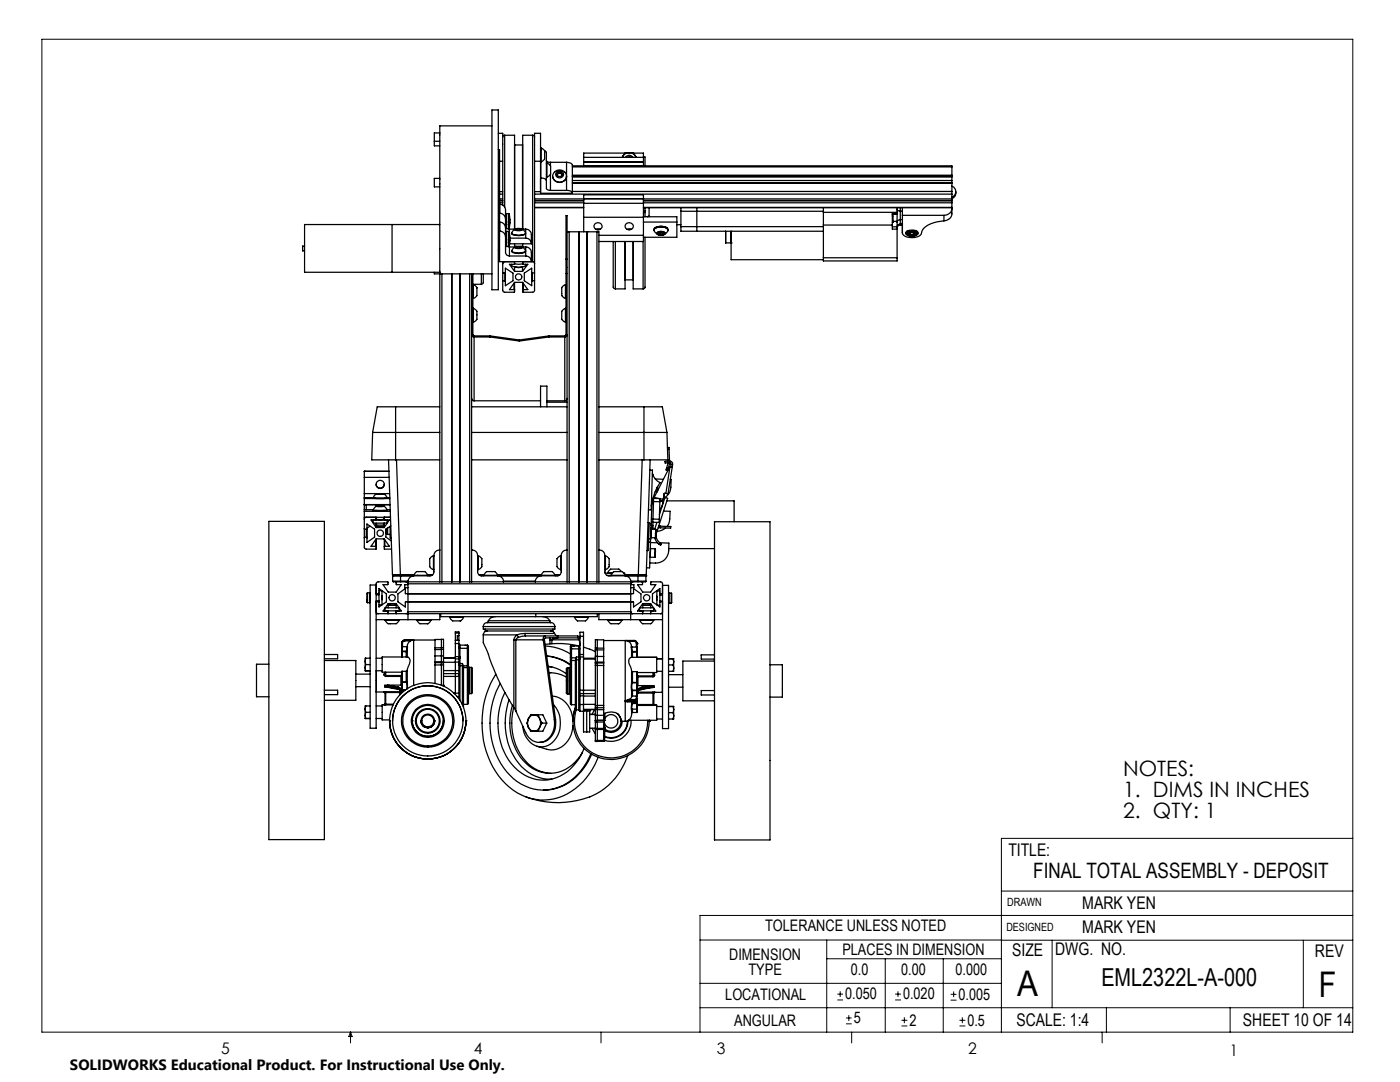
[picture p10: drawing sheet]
<svg xmlns="http://www.w3.org/2000/svg" width="279mm" height="216mm" viewBox="0 0 279 216" stroke-linecap="round" stroke-linejoin="round" font-family="sans-serif">
<g fill="none" stroke="#000" stroke-width=".2">
<path d="M8.4 7.8h261.6v198.2h-261.6zM199.8 177.8h70.2M270 167.3h-70.2v38.7M139.7 187.6h60.2M139.7 196.2h60.1M165 187.6v18.4M165 191.3h34.8M167.1 199.5h1.1M167.1 198.4h1.1M167.7 197.8v1.1M176.7 191.3v14.7M178.6 199.5h1.2"/>
<path d="M178.6 198.4h1.2M179.2 197.8v1.1M188.2 191.3v14.7M189.7 199.6h1.2M189.7 198.4h1.2M190.3 197.8v1.2M199.8 187.6h70.2M210 187.6v13.5M260.1 187.6v13.5M270 182.7h-130.3v23.3M70 206v2.1M70 206l.3 .8h-.7z"/>
<path d="M119.9 206v2.1M139.7 201.1h130.3M168.8 204.3h1.2M168.8 203.1h1.2M169.4 202.6v1.1M170 206v2.1M179.9 204.7h1.2M179.9 203.6h1.2M180.5 203v1.2M191.5 204.7h1.2M191.5 203.6h1.2M192.1 203v1.2"/>
<path d="M220 206v2.1M220.8 201.1v4.9M245.5 201.1v4.9"/>
</g>
<g fill="none" stroke="#000" stroke-width=".25">
<path d="M86.7 28.2v.9h1.1M86.7 28.2h1.1M87.8 26.5v27.8M87.8 35.6h-1.1v1.7h1.1M87.8 26.5h-1.1v1.7M98.2 21.9h1.2v35.9h-1.2zM98.2 25.1h-10.4v1.4M99.4 29.8l.2 .1M99.4 26.6h.9v14.3M99.6 29.9l.1 22.3h6.6M99.6 29.9v20M99.7 39.7h.6"/>
<path d="M99.7 32.2h.6M99.7 38.2h.6M99.7 38.7h.6M100.7 27h-.2l-.2 .3M100.7 27h2v18.7M100.7 27v14.3M102.7 28.9h1.6M104.3 28.9v16.8M104.3 28.9h.1M106.3 27h.2l.2 .3M106.3 27h-2v18.7M106.3 27v25.2"/>
<path d="M106.7 32.2h1.2M106.7 38.2h1.2M106.7 38.7h83.3M107.9 32.3h.1M107.9 29.5h.1M107.9 35.5h.1M107.9 35.5a.95 .95 0 0 1 1.1 .6M107.9 32.3v3.2M108 29.5l.3 .2a.93 .93 0 0 1 .4 1.2 1.01 1.01 0 0 1-.7 1.4M108 29.5v2.8M108.7 30.1l.3 .3v7.2l.4 .3 .5 .1M109 32l.4 .3 .5 .1"/>
<path d="M109 35.3h.1M109 32.6h.1M109.1 32.6l.4 .1a1.04 1.04 0 0 1 .4 1.3 .98 .98 0 0 1-.8 1.3M109.1 32.6v2.7M109.9 38h3.2M109.9 32.4h3.2M109.9 32.4v.7M109.9 34.8v3.2M110.3 35.1a1.4 1.4 0 0 0 1.4 1.3 1.4 1.4 0 0 0 1.4-1.2M110.7 34.3a1.39 1.39 0 0 1 1.6-.3 1.39 1.39 0 0 1 .7 1.5 1.39 1.39 0 0 1-1.6 .8 1.39 1.39 0 0 1-1.1-1.5zM111.4 34.4l-.3 .4 .3 .4h.6l.3-.4-.3-.4M111.4 34.4h.6"/>
<path d="M111.4 34.4v.2M111.4 34.6l-.2 .3M111.4 34.6h.6M112 34.6l.1 .3M112 34.4v.2M113.1 32.4a1.12 1.12 0 0 1 1.1 .5v5.7h-6.3v-12h-1.2v31.4l-.1 .2-2.2 .1-.1-1.9M113.1 38a1.04 1.04 0 0 1 1.1 .5M113.1 32.4v5.6M114.2 36.5h75.8h-75.8M114.2 33.1h75.8v.2M114.2 35.3h75.8M114.2 36h75.8"/>
<path d="M114.2 38.2h75.8M114.2 35.2h75.8M114.2 35h75.8M114.2 35.1h75.8M114.2 33.3h75.8M116.5 33.1h.1M116.5 31.4h11.9M116.5 32.3h11.9M124.4 31.1l-.2 .3M124.8 30.5l-.4 .6M124.8 30.6h-8.3v2.5M124.8 31.4a.83 .83 0 0 1 1.5 0"/>
<path d="M125.3 31.4h.6M125.6 30.5a1.38 1.38 0 0 0-1.2 .6M125.6 30.5a1.39 1.39 0 0 1 1.2 .6M125.6 30.5h-.8M125.6 30.5h.8M126.4 30.5l.4 .6M126.4 30.6h2v2.5M126.8 31.1l.1 .3M126.8 31.1l.2 .3M128.4 33.1h.1M128.4 31.3h.3v1.8M190 38.2v.5"/>
<path d="M190 35v.1M190 37.1a1.16 1.16 0 0 1 .7 1.1 1.16 1.16 0 0 1-.7 1.1M190 33.3v1.7M190 35.1v3.1M190 38.7v1.3M190.7 38.2a1.26 1.26 0 0 1-.7 1.5h-83.3M60.8 49.1h-.4v1h.4M78.2 44.8v9.5M86.7 54.3v.3h11.5M87.8 54.3v61.8M87.8 44.8h-27v9.5h27M88.2 54.6v61.5"/>
<path d="M90.2 54.6v61.5M91.8 54.6v61.5M93.7 54.6v61.5M94.1 54.6v61.5M94.4 59.5h.1M94.4 56.8h.1M94.4 56.7h1.7M94.4 54.6v12.2M94.5 56.8l.3 .1a1.02 1.02 0 0 1 .4 1.2 1.08 1.08 0 0 1-.7 1.4M94.5 56.8v2.7M96.1 54.6v2.1M96.4 54.6v1.8l-.3 .3"/>
<path d="M99.6 49.9h-.2M99.6 49.9h.1M99.7 44.3h.1M99.7 46.1h.1M99.7 40h.6M99.7 40.5h.6M99.7 42.6h.1M99.7 40.8h.1M99.7 40.1h.6M99.7 44.3a1.45 1.45 0 0 1 1.3 1.3M99.7 42.6a1.15 1.15 0 0 1 1.2 1.1M99.7 40.8a1.15 1.15 0 0 1 1.2 1.1v8.4a.73 .73 0 0 0 .8 .8"/>
<path d="M99.7 46.1a1.15 1.15 0 0 1 1.2 1.1M99.7 40.8v1.8M99.7 44.3v1.8M100.3 52.2v5.8l.1 .2 2.2 .1 .1-1.9M100.3 56h.5M100.3 54.5h.5M100.7 52.2l-.3 .1-.1 .3M100.8 56l.1 .1M100.8 54.5v1.5M100.9 54.4l-.1 .1M100.9 53.5l1.5 1v1.5l-1.5 1zM100.9 49l.1 .2"/>
<path d="M101 46.2l-.1 .1M101 42.6l-.1 .2M101 46.2v3M101 42.6v3M101 49.2h.5M101 46.2h.5M101 45.6h.5M101 42.6h.5M101.3 45.6l.4 .1M101.3 49.2l.4 .1M101.5 46.2l.1 .1M101.5 42.6l.1 .1"/>
<path d="M101.5 47.9h.1M101.5 47.9v.4M101.5 48.3h.1M101.5 44.3h.1M101.5 44.3v.5M101.5 44.8h.1M101.5 46.2v1.7M101.5 48.3v.9M101.5 42.6v1.7M101.5 44.8v.8M101.6 46.3l.2 1-.2 .5M101.6 49.1l-.1 .1"/>
<path d="M101.6 42.7l.2 1-.2 .6M101.6 45.5l-.1 .1M101.6 47.8l-.1 .1M101.6 48.3h-.1M101.6 44.3h-.1M101.6 44.7l-.1 .1M101.6 46.3v1.5M101.6 48.3v.8M101.6 42.7v1.6M101.6 44.7v.8M101.7 49.3h1.1l-.3 .2a.54 .54 0 0 0-.3 .7 .54 .54 0 0 0 .6 .3 2.27 2.27 0 0 0 2.1-.3v-.1M101.7 45.7h1.1l-.3 .2a.54 .54 0 0 0-.3 .7 .54 .54 0 0 0 .6 .4 2.46 2.46 0 0 0 2.1-.4v-.1"/>
<path d="M101.7 51.1h3.2M101.7 45.7v.9M101.7 49.3v1.8M101.7 47.7l.1 .3-.2 .3M101.7 44.1l.1 .4-.2 .2M101.8 47.9l-.2 1.2M101.8 44.3l-.2 1.2M101.8 47.5h3.1M102.1 52.7v.2a2.49 2.49 0 0 0 2.4 .3l.3-.2 .1-.3M102.6 57.8l.1 .1M102.6 57.8h-.9l1-1.5h1.6l1 1.5h-.9M102.6 56.5v1.3"/>
<path d="M102.7 52.2l-.1 .5h-.9l1 1.5M102.7 49.1l.5 .1M102.7 52.7h1.6M102.7 48.6v.7M102.7 53.2v1M102.7 54.2h1.6M102.8 49.3a1.51 1.51 0 0 1 1.5 .1 1.54 1.54 0 0 1-1.6 0zM102.8 45.8a1.41 1.41 0 0 1 1.5 0 1.54 1.54 0 0 1-1.6 0zM102.9 53.3l.6 .1 .6-.1M103.2 45.7h.6M103.2 49.2h.6M103.2 49.2l-.3 .2 .3 .1"/>
<path d="M103.2 49.5h.6M103.2 45.7v.3M103.2 49.2v.3M103.2 45.7l-.3 .1 .3 .2M103.2 46h.6M103.8 49.2l.3 .2-.3 .1M103.8 45.7v.3M103.8 49.2v.3M103.8 45.7l.3 .1-.3 .2M104.3 53.2v1M104.3 52.2l.1 .5h.9l-1 1.5M104.3 49.1l-.5 .1"/>
<path d="M104.3 48.6v.7M104.4 57.8l-.1 .1M104.4 56.5v1.3M104.6 54.5l1.5-1v3.5l-1.5-1zM104.9 49.3h-.7l.3 .2a.44 .44 0 0 1 .3 .4 .44 .44 0 0 1-.3 .4 2.98 2.98 0 0 1-2.4-.2M104.9 45.7h-.7l.3 .2a.46 .46 0 0 1 .3 .5 .46 .46 0 0 1-.3 .4 3.2 3.2 0 0 1-2.4-.3M104.9 47.5a1.15 1.15 0 0 1 1.1 1.1M104.9 45.7a1.15 1.15 0 0 1 1.1 1.1v1.8h-4.3M104.9 49.3a1.15 1.15 0 0 1 1.1 1.1v1.8a1.15 1.15 0 0 0-1.1-1.1M104.9 45.7v1.8M104.9 49.3v1.8M106.1 54.4l.1 .1"/>
<path d="M106.2 56l-.1 .1M106.2 56h.5M106.2 54.5h.5M106.2 54.5v1.5M106.3 52.2l.3 .1 .1 .3M106.7 40h9.8M106.7 41.5h9.8M106.7 40.5h9.8M106.7 40.1h9.8M106.7 41.4h9.8M112.9 56.8l-.4 .1a.92 .92 0 0 0-.4 1.1 1.12 1.12 0 0 0 .3 1.3l.5 .2M112.9 56.8v2.7"/>
<path d="M112.9 59.5h.1M112.9 56.8h.1M113 54.6h.2M113 51.7h.2M113.2 46.2h.4M113.6 46.2v69.9M113.6 46.2h5.5M115.5 46.2v69.9M116.5 40.6h11.9M116.5 46.2v-7.3h11.9v9.3h-8.9M116.5 43.4h11.9M117.2 46.2h.1"/>
<path d="M117.2 46.2v69.9M118.9 45.8l.4-.2 .5 .2M119.1 46.2h.4v69.9M119.1 46.2v69.9M119.5 47h8.9M122.4 48.2v9.1l.2 .3h.2M122.8 48.2v9.4M124.7 48.2v9.4h-1.9M124.8 48.2v7.6M124.8 55.8l-.1 .1M124.8 55.8h1.6M125 44.7a.76 .76 0 0 1 1.2 0 .76 .76 0 0 1-.4 1.1 .75 .75 0 0 1-.9-.2 .75 .75 0 0 1 .1-.9z"/>
<path d="M125.1 45.8l.4-.2 .5 .2M126.4 48.2v9.4h1.9M128.3 48.2v9.4M128.4 40h61.6M128.4 41.5h61.6M128.4 40.5h61.6M128.4 44.3h6.7M128.4 43.3h6.7v4h-6.7M128.4 40.1h61.6M128.4 41.4h61.6M128.7 42.1v.2l-.3 .2M128.7 47.3v10.1l-.4 .2"/>
<path d="M128.7 41.5v1.8M129.5 41.5v1.8M129.5 43.1l-.3 .2M130.5 45.9v-.1a1.36 1.36 0 0 1 1.8-.6l.3 .1a.66 .66 0 0 1 .7 .6M130.5 45.9a1.79 1.79 0 0 1 2.4-.5l.4 .5M131.2 46.4a1.09 1.09 0 0 1 1.5 .2 1.05 1.05 0 0 1-1.6 0zM131.2 46.4a1.03 1.03 0 0 1 1.5 .2 1.08 1.08 0 0 1-1.6-.1zM131.3 46.6l.3 .2M131.5 46.9l-.3-.1a1.12 1.12 0 0 1-.6-1 2.07 2.07 0 0 1 2.6 0 1.17 1.17 0 0 1-.9 1.1M131.6 46.8h.6M131.6 46.3h.6M131.6 46.3l-.3 .3"/>
<path d="M131.6 46.3v.5M132.2 46.3l.3 .3M132.2 46.3v.5M132.5 46.6l-.3 .2M135.1 44.8h.8M135.9 45.2v.9h28.4M135.9 42.2h28.4M135.9 45.2h28.4M135.9 41.5v3.7M139.1 41.5v4.6M144.8 46.1v2.4zM144.8 48.5h1.1"/>
<path d="M145.9 48.5h.1M145.9 48.5v-2.4v5.7h18.4M164.3 51.4v.7h14.7v-.7M164.3 44.9h13.8M164.3 42.4h14.7M164.3 41.5v9.9M164.3 51.4h14.7M178.1 43.1h.1v1.2h-.1M178.1 42.7h.9M178.1 42.8h.9M178.1 45.3h.9M178.2 44.2h.8"/>
<path d="M179 42.5v.2M179 42.8v1.4M179 45.3v.4M179 41.8l.1 .2 .6 .1M179 42.5h-.9v3.2h.9M179 41.5v1M179 42.7v.1M179 44.2v1.1M179 45.7v5.7M179.7 44.9a.66 .66 0 0 0-.7 .6M179.7 42.1v1.7M179.7 43.8a.61 .61 0 0 0-.7 .6"/>
<path d="M179.7 44.7a.61 .61 0 0 0-.7 .6M179.7 44.7v.2M179.7 44.9h.4M179.7 41.5v.6M179.7 43.8v.9M179.7 42.1h.4M179.7 43.8h.4M179.7 44.7h.4M180.1 41.5v5M180.1 43h8.3M180.9 46.2a1.88 1.88 0 0 1 2.4 .2 1.35 1.35 0 0 1-1.9 .7l-.3-.1a.41 .41 0 0 1-.3-.3 .41 .41 0 0 1 .1-.5zM181 46.1v.5"/>
<path d="M181.2 46.5a1.17 1.17 0 0 1 1.7 .2 1.04 1.04 0 0 1-1.7-.1zM181.3 46.9l-.3-.2a1.01 1.01 0 0 1 1.6-.5l.4 .3-.3 .4M181.4 46.7l.3 .2M181.6 46.5l-.2 .2M181.7 46.4h.6M181.7 46.4l-.3 .3M181.7 46.9h.6M181.7 46.4v.5M182.3 46.4l.3 .3M182.3 46.4v.5M182.4 46.5l.2 .2M182.6 46.7l-.3 .2"/>
<path d="M183 46.1v.5M188.4 44.1a5.8 5.8 0 0 0-4.3 1.7l-.1 .4a1.35 1.35 0 0 1-1.6 1.2l-1.7-.2a.86 .86 0 0 1-.6-.7M188.4 43v1.1M190 41.6a1.52 1.52 0 0 1-1.6 1.4M190 41.5v1.2a1.53 1.53 0 0 1-1.6 1.4M190 40v.1M190 41.4v.1M190 40.1v1.3M94.1 79.5l.2 .4 .3 .1M94.4 66.8h-.3l.1 .2 .3 .2h3.3M94.4 66.8l.2 .2M94.4 61.5h.1"/>
<path d="M94.4 64.3h.1M94.5 61.5l.3 .2a.93 .93 0 0 1 .4 1.1 1.1 1.1 0 0 1-.7 1.5M94.5 61.5v2.8M94.6 67v13M94.6 67h3.2M94.6 80h13.3M97.8 67v.2M97.8 67.2l5.8 .9M97.8 67l5.8 .8M103.6 67.8v.3M109.1 80h3.6M109.5 67h3.2"/>
<path d="M109.5 67.2l-5.9 .9M109.5 67v.2M109.5 67l-5.9 .8M112.7 67v13M112.9 61.5l-.5 .3a.93 .93 0 0 0-.3 1.2 1.06 1.06 0 0 0 .8 1.3M112.9 61.5v2.8M112.9 61.5h.1M112.9 64.3h.1M113 66.8h.2l-.1 .2-.3 .2h-3.3M113 66.8l-.3 .2M113 66.8v-23.8h.2v73.1M113.2 79.5l-.1 .3-.4 .2"/>
<path d="M72.7 99.5v1.2M72.7 98.5v.8M72.7 94.1v1.2M72.7 94.1h.1M72.7 95.3v3.2M72.7 99.3v.2M72.7 94.1h4.9M72.7 99.5h5.1M72.7 99.3h1.8M72.7 98.5h5.1M72.7 95.3h4.9M74.4 86.3l-.2 5.5h4.8"/>
<path d="M74.4 86.3h13.4M74.5 99.3h2.8M74.5 99.3v.1l.7 .1 1.9-.1 .2-.1M75.1 98.6l-.6 .7M75.1 98.6h1.6zM75.1 96.6a.81 .81 0 0 0 .8 .8 .81 .81 0 0 0 .8-.8M75.4 98.6h.1M75.4 98.6h1M75.9 98.5l.5 .1M75.9 98.5l-.5 .1M75.9 98.5v.1M76.4 98.6h.1"/>
<path d="M76.7 98.6l.6 .7M77.3 99.3h.5M77.5 91.8l.9 23.1M79 81.2h-3.7l-.9 5.1M79 91.8h8.8M79 81.2v10.6M79 81.2h8.8M79.1 91.8l.8 22.9M94.1 91.8h19.1M94.1 86.3h19.1M94.1 81.2h19.1M107.9 81.2v-4.2h1.2v4.2"/>
<path d="M109.1 80.3h4.1M119.5 86.3h13.6M119.5 91.8h9M119.5 81.2h9M128.2 91.8l-.8 22.9M128.5 91.8h4.8M128.5 81.2h3.7l.9 5.1M128.5 81.2v10.6M129.7 93.8h.5l-.2 7.9h-.6M129.8 91.8l-.9 23.1M130.3 94.8l-.1-.2a3.1 3.1 0 0 0 1.5 1.7 10.9 10.9 0 0 0-1.7 4.7M130.3 99.4h.2"/>
<path d="M130.5 99.4l-.1 .7M130.5 99.4l1.2 .1v.6M130.5 99.3v.1M130.5 99.3l1.1 .2M130.8 98.1h.3M130.8 95.6h1.6M131.1 97.3v.8M131.2 98.1l-.7 1.2M131.2 97.1l-.1 1M131.7 99.5l.7 .1M132.3 100h.1M132.3 100l-.6-.1 .6 .1"/>
<path d="M132.4 99.6l-.1 .4M132.5 98.5v.7l.2 .1M132.7 99.3l.5 .1-2.2 6.9M132.7 99.3l-1.1 3.4M132.9 98.5l-.3-.1-.2 1.2M133 93.4l-.1 .4 .3 .1 .1-.4M133 93.4l.3 .1M133.1 99.9h13.4v4.2M133.1 86.3l.2 5.5M133.2 89.3h.3v.4M133.2 89.7h.3M133.3 91.8v.6l-.3 1"/>
<path d="M133.3 92l-.6 .1 .1 .3 .5-.1M133.5 89.7l.1 2.8-.3 1M133.6 92.3l.3 .2-.1 .7M133.6 92a.67 .67 0 0 1 .6 .7v.5M133.7 93.1l.5 .1M133.7 93.1l-2.5 4.8M133.7 93.1l-.8 5.4M133.8 95.7h.1a3.9 3.9 0 0 1-.8 3.3l-.4 .3M134.2 93.2l-.9 5.3h-.4M53.7 104h11v63.5h-11zM72.7 100.7v8.6l.3 .3h2.1v-2M72.7 105.5l.1 .1"/>
<path d="M72.7 103.2h5.2M72.7 102h5.2M72.7 101.7h1.8M72.7 100.7h5.1M72.8 107.2l-.1 .1M72.8 107.2h.4M72.8 105.6h.4M72.8 105.6v1.6M73.1 103.2l-.3 .1-.1 .3M73.1 100.7v1M73.2 107.2v.1M73.2 105.6v1.6"/>
<path d="M73.2 105.5v.1M73.2 104.6l1.6 1v1.6l-1.6 1zM73.3 118.3v2M73.3 118.3l-.1 .1 .1 1.9M73.3 118.3h.5M73.8 118.3v2M73.8 118.3l.1 .1M73.8 105l-.6 .4M74.5 101.8h2.8M74.5 101.8v.1l1 .1 1.6-.1 .2-.1M74.5 103.8v.5M74.8 103.8h2.1"/>
<path d="M75 109l.1 .1M75 109h-1l1.1-1.5h1.6l1 1.5h-.9M75 107.7v1.3M75.1 100.7v.3l-.6 .8M75.1 103.2l-.1 .6h-1l1.1 1.5M75.1 101h1.6zM75.1 104.7h1.6l-.2 .4h-1.3zM75.1 118.7h.5M75.1 119.9h.5M75.1 104.4v.9M75.1 105.3h1.6M75.6 101h.6"/>
<path d="M75.6 101h-.3l.3 .1M75.6 101.1h.6M75.6 101v.1M75.6 118.4v1.8M75.6 118.4l-.5 .1M75.6 117.9h.6M75.6 118.4v-1l1.5 1.1v1.6l-1.5 1v-.9M76.2 101h.2l-.2 .1M76.2 101v.1M76.2 118.9v.8M76.2 117.9v2.8h-.6M76.7 100.7v.3l.6 .8"/>
<path d="M76.7 103.2v.4h-1.6M76.7 104.4v.9M76.7 103.5h.1M76.7 101h.1M76.7 103.2v.6h1l-1 1.5M76.7 107.6v2h1.4M76.7 100.7v.3M76.8 109l-.1 .1M76.8 107.7v1.3M77 105.6v1.6l1.1 .7M77 105.6v.9l.4 .1M77.2 101.7h.7"/>
<path d="M77.3 103.8l-.1 .6h-2.7M77.4 105.3v1.3M77.4 106.6h.5M77.8 105.1h.1M77.9 105v2.4h.2M78 105l-1 .6M78.4 116h1.5M78.4 114.9h1.5M78.4 116l.1 .1h.7M78.4 114.9h.1M78.4 114.9v1.1M78.5 114.8h1.4"/>
<path d="M78.5 114.8l-.1 .1M78.6 114.7h1.3M78.6 114.7l-.2 .2M78.6 114.7l-.1 .1M79.2 116.1l-.1 .1v.5h1l-1 1.4h-1.6l-1.1-1.4h1v-.6h-2l-.3 .4v28.8h-1.2v-28.6h1.2M79.2 116.1h8.6M79.4 118.5l1.5-1.1v1.1h45.5v-1.1l1.5 1.1v1.6l-1.5 1v-1h-45.4l-.1 1-1.5-1zM79.9 114.7v.1M79.9 114.7h2.7M79.9 116v.1M79.9 114.8v.1M79.9 114.9v1.1"/>
<path d="M79.9 114.8h2.7M79.9 116h1.5M79.9 114.9h2.3M81 116.1l.3 .1 .1 .3M81.4 116.7h-.6v.6h.6M81.4 116.5v5.6M81.4 116.5h44.5M81.4 118.5h44.5M82.6 114.8l.2-.3a.84 .84 0 0 1 1-.4 1.12 1.12 0 0 1 1.3 .3l.3 .4M82.6 114.8h2.8M82.6 114.9a1.39 1.39 0 0 0-1.2 1.6M82.6 114.8v.1"/>
<path d="M85.3 114.7h1M85.4 114.8v.1M85.4 114.8h.7M86.5 110.9l-.3 .2a.92 .92 0 0 0-.4 1 1.12 1.12 0 0 0 .3 1.4l.4 .2M86.5 110.9v2.8M86.5 113.7h.1M86.5 110.9h.1M87.8 116.1h.4M87.8 109.7a1.09 1.09 0 0 0-1.2 1.2v3.2a.78 .78 0 0 1-.8 .8h-3.2M88.2 116.1h5.5M93.7 116.1h.4M94.1 109.7a1.1 1.1 0 0 1 1.2 1.2v3.2a.78 .78 0 0 0 .8 .8h3.2"/>
<path d="M94.1 116.1h19.1M95.3 113.7h.1M95.3 110.9h.1M95.4 110.9l.3 .2a.92 .92 0 0 1 .5 1 1.12 1.12 0 0 1-.4 1.4l-.4 .2M95.4 110.9v2.8M95.6 114.7h1M95.8 114.8h.8M96.6 114.8l.1-.3a.84 .84 0 0 1 1.1-.4 1.12 1.12 0 0 1 1.3 .3l.2 .4M96.6 114.8h2.7M96.6 114.8v.1M99.3 114.7h8.7M99.3 114.9a1.15 1.15 0 0 1 1.2 1.2"/>
<path d="M99.3 114.8v.1M99.3 114.8h8.7M99.7 114.9h7.9M100.5 116h6.3M108 114.8l.2-.3a.84 .84 0 0 1 1-.4 1.12 1.12 0 0 1 1.3 .3l.3 .4M108 114.8h2.8M108 114.9a1.21 1.21 0 0 0-1.2 1.2M108 114.8v.1M110.7 114.7h1M110.8 114.8v.1M110.8 114.8h.7M111.9 110.9l-.3 .2a.92 .92 0 0 0-.4 1 1.12 1.12 0 0 0 .3 1.4l.4 .2"/>
<path d="M111.9 110.9v2.8M111.9 113.7h.1M111.9 110.9h.1M113.1 109.7a1.09 1.09 0 0 0-1.1 1.2v3.2a.78 .78 0 0 1-.8 .8h-3.2M113.1 109.7h.1M113.2 116.1h.4M113.6 116.1h5.5M119.1 116.1h.4M119.5 109.7a1.1 1.1 0 0 1 1.2 1.2v3.2a.78 .78 0 0 0 .8 .8h3.2M119.5 116.1h8.6M120.7 113.7h.1M120.7 110.9h.1"/>
<path d="M120.8 114.4h1.4M120.8 110.9l.3 .2a.92 .92 0 0 1 .5 1 1.12 1.12 0 0 1-.4 1.4l-.4 .2M120.8 110.9v2.8M121.2 114.8h.8M121.3 114.3h1M121.3 114.3v.1M122 114.8l.1-.3a.84 .84 0 0 1 1.1-.4 1.12 1.12 0 0 1 1.3 .3l.2 .4M122 114.8h2.7M122 114.8v.1M124 114.1l-.1-.2a1.11 1.11 0 0 0-1.3-.3 .99 .99 0 0 0-1.3 .7M124.5 114.4h.2v.3h2.7M124.7 114.9a1.4 1.4 0 0 1 1.2 1.6"/>
<path d="M124.7 114.8v.1M124.7 114.8h2.6M125.1 114.9h2.2M125.9 116.7h.6v.6h-.6M125.9 116.5v5.6M125.9 116h1.4M126.3 116.1l-.3 .1-.1 .3M127.3 116v.1M127.3 116h1.6M127.3 114.8h1.5M127.3 114.8v.1M127.3 114.9v1.1"/>
<path d="M127.4 114.7h1.3M127.4 114.7v.1M128.1 116.1h.1v.6h-1l1.1 1.4h1.6l1-1.4h-1v-.6h2l.3 .3v29h1.2v-28.6h-1.2M128.7 114.7l.2 .2M128.7 114.7l.1 .1M128.8 114.8l.1 .1h-1.6M128.9 116l-.1 .1h-.7M128.9 114.9h.1M128.9 114.9v1.1M129.3 104.3h.3l-.2 5.6h-.3M129.4 108.2h.4M129.5 107.5h.4"/>
<path d="M129.7 111.1l.1 .1M129.8 111.2h.9M129.8 109.5v1.7M129.8 109.5h.9M129.8 109.5h.1M129.8 108.2l-.2 5.1h-.6M129.8 108.3h1.4M129.9 107.5l-.1 .7M129.9 107.2v.1M129.9 107.3h.9M129.9 104.9l.4 .1M129.9 105.2l.4 .1"/>
<path d="M129.9 104.8h.1M130 105.6l-.1 1.7M130 105.6h-.1M130 105.6h.8M130 104.4v.4M130 103.6h.3M130 104.8h.3M130.1 100.4l-.2 7.1M130.1 100.1h.3M130.3 104.2l-.3 .3M130.3 103.6v.6M130.3 104.2v1.4"/>
<path d="M130.3 103.6h1.3M130.4 100.1l-.1 3.5M130.4 100.1h1.3M130.7 107.3l.4 .8 .4 .5M130.7 109.5v1.7M130.7 109.5l.1 .6-.1 1.1M130.8 105.6v1.7M130.8 105.6l.2 .6-.2 1.1M130.9 106.3h.1M131 106.3a1.72 1.72 0 0 0 .7 2M131.1 119v.8M131.1 104.2l-.4 1.4"/>
<path d="M131.4 105.3h.4M131.5 105h.3M131.6 103.6v.6h-1.3M131.7 108.3l.3 .2-.2 .3-.3-.2M131.7 108.3l1.8 .1a3.8 3.8 0 0 1-.9 3.3 3.4 3.4 0 0 1-2.9 .6M131.7 118.4v1.8M131.7 117.9h-.6v2.8M131.7 118.4l.5 .1M131.7 119.9h.5M131.7 118.7h.5M131.7 108.3l-.2 .3M131.7 100.1l-.1 3.5"/>
<path d="M131.7 118.4v-1l-1.5 1.1v1.6l1.5 1v-.9M131.8 105l2.1 .1-.1 .3-2-.1M131.8 105v.3M132.3 100a1.57 1.57 0 0 1-.6 1.6M132.4 102h1.3a4.5 4.5 0 0 1-.6 3.1M132.8 105.3a2.66 2.66 0 0 1-1.7 .7M133.5 109.5h9.1M133.5 118.4v1.9M133.5 118.4h.4M133.5 118.4l-.1 .1M133.9 118.4v1.9M133.9 118.4l.2 .1-.2 1.8"/>
<path d="M142.6 104.1h11.1v63.5h-11.1zM53.7 132.5h-2.5v6.5h2.5M64.7 130.6h2.7v.8h-2.7M64.7 137.7h2.7v.9h-2.7M64.7 131.8h6.3v7.9h-6.3M71 137h2.9M71 134.5h2.9M72.9 132v1.2M72.9 133.2l.1 .6h-.1M72.9 133.2v.6M72.9 133.8h1M72.9 132l.1 .6"/>
<path d="M73 131.3l-.1 .7M73 132.6l-.1 .6M73 132.6h.9M73.3 120.3h.5M73.9 131.3h-1v.7M73.9 120.2l-.1 .1M75.1 120.1l.5 .1M75.1 122.1l.1 .3h.3M75.1 131.3h1.2M75.1 122.4h57.1M76.3 133.8h-1.2v4.3h1.6M76.7 138.1l.1 .1"/>
<path d="M76.7 134.7l.3 .3M76.7 138.1h.1M76.8 134.6l.2 .2M76.8 134.4h-.1v.3M76.8 134.6l-.1 .1M76.8 121.3v.6h2.9v-.6M76.8 134.1v.5M76.8 138.2v2.3M76.9 123.8l.1 .3a.88 .88 0 0 0 1.1 .4 1.12 1.12 0 0 0 1.3-.4l.3-.3M76.9 136.8l-.1-.1v.4l.1-.1M76.9 137l2.5 .5M76.9 121.3h2.7"/>
<path d="M76.9 123.8h2.8M76.9 123.6v.2M76.9 136.8l2.5 .5M76.9 137l2.5 .4M77 138l-.3 .1M77 134.8v.2M77 138.2h-.2M77 138v.2M77 138h2.8M77 135h3.2M77 134.8h3M77 134.1v.7"/>
<path d="M77 138.2v2.3M77 138.2h2.8M77.3 136.7l-.4 .1M77.3 136.7l2.1 .4M77.3 136.7h2.7M77.5 120.8h1.6M77.5 120.8l.1-.3h1.3l.2 .3M77.5 120.8v.5M77.5 121.9v.5M79.1 122l1-.1-1-1.5h-1.6l-1.1 1.5h1v.5M79.1 120.8v.5M79.1 121.9v.5"/>
<path d="M79.4 137.4l.4 .4-.4-.3M79.4 137.3l.4 .3M79.4 137.4v.1M79.4 137.3v.1M79.4 137.1l.4 .1 .2 .3M79.4 137.1v.2M79.7 123.6v.2M79.8 137.6v1M80 137.5l-.2 .1M80 137.5v1M80 134.8v1.9M80 136.7h.2"/>
<path d="M80.2 134.1h-3.9v-3h5.1a1.12 1.12 0 0 1 .2 1.7l-.3 .8v2.6M80.2 136.3v1.2M80.2 137.5l.1 .2M80.2 136.1h.1M80.2 136.1v.2M80.2 137.7h.1M80.2 137.5v.2M80.2 137.7v.6M80.2 130.1v1M80.2 129.9h.1M80.2 129.9v.2M80.2 129.2v.7"/>
<path d="M80.2 128.3h.1M80.2 128.3v.9M80.2 134.8h-.2M80.3 129l-.1 .2M80.3 136.2v1.5M80.3 136.2l-.1 .1M80.3 133.9l-.1 .1v2.1M80.3 136.1v.1M80.3 133.9v2.2M80.3 137.7h.1M80.3 130l-.1 .1M80.3 129.9v.1"/>
<path d="M80.3 137.7v.5M80.3 130v1.1M80.3 129v.9M80.3 137.7h.6M80.3 133.9h.8M80.3 129h.9M80.3 136.2h.8M80.3 130h.8M80.3 136.1h.8M80.3 129.9h.8M80.3 128.3v.7M80.8 127.7l-.5 .3-.1 .3"/>
<path d="M80.8 127.9l-.4 .2-.1 .2M80.8 127.7l-.4 .1-.2 .5M80.8 127.7v.2M80.8 127.7h.1M80.8 127.7h6M80.8 127.9h1.2M81.1 136.2h.1M81.1 136.1h.2l-.1 .1M81.1 136.1v.1M81.1 133.9v2.2M81.1 129.9v.1M81.1 130v1.1"/>
<path d="M81.2 136.2v.1M81.2 129.8l.1 .1-.2 .1M81.2 129.8l-.1 .1M81.2 129.7v.1M81.2 136.3v1.2M81.2 129v.7M81.3 136.2v1.2M81.3 129.7v1.4M81.3 129.2v-.2v.7M81.3 136.2l-.1 .1M81.3 133.8l-.2 .1M81.3 129.7h-.1"/>
<path d="M81.4 122.1l-.1 .2-.3 .1M81.4 122.1v1.5M81.4 120.1h.1M81.4 122.1h44.5M82 127.9a1.32 1.32 0 0 0-.8 1.1M82 127.9l.5-.2v9.1M83.2 123.8l.2 .3a.97 .97 0 0 0 1.2 .4 1.07 1.07 0 0 0 1.4-.7M83.2 123.8h2.8M83.2 123.6v.2M86 123.6v.2M86.8 130.9v1.1M86.8 132.7v3.7"/>
<path d="M86.8 132.2v.5M86.8 129.3v.3M86.8 132.7h1.7M86.8 129.3h1.3M86.8 129.6h1.3M86.8 130.9h1.7M86.8 132l1.7 .1M86.8 129.6v1.3M86.8 132v.2M86.8 132.2h1.3M87.8 122.4v1.2h-12.7M87.9 122.4v.6h31.3v-.6"/>
<path d="M88.1 129.6v2.7M88.1 132.3v4.4M88.1 129.2v.4M88.1 127.6v1.6M88.1 129.2h.4M88.1 129.6h.4M88.1 132.3h.4M88.2 136.8h.3M88.5 130.9v1.2M88.5 132.7v4.1M88.5 136.8h.1M88.5 132.3v.4"/>
<path d="M88.5 136.8v.1M88.5 129.2v.4M88.5 129.2v-1.6h-1.7v1.7M88.5 131.3h2.4M88.5 132.2h2.4M88.5 129.6v1.3M88.5 132.1v.2M88.5 133.8h3.1M88.5 134.4h3.1M88.5 135h3.1M89.7 123.2l.2 .3a1.01 1.01 0 0 0 1.2 .4 1.03 1.03 0 0 0 1.4-.7M89.7 123.2h2.8"/>
<path d="M89.7 123v.2M90.6 138.3h1M90.9 132.1v6.5M90.9 131.5v.6M90.9 131v.5M90.9 127.8v.6M90.9 126.3v-.2h.7v.2M90.9 131.5h.7M90.9 132.1h.7M90.9 126.3v1.5M90.9 128.4v2.6M90.9 131h.7"/>
<path d="M90.9 128.4h.7M90.9 127.8h.7M90.9 126.3h.7M91.2 139h.4M91.6 132.1v1.7M91.6 134.4v.6M91.6 135v3.3M91.6 138.3v.7M91.6 132.7l.2 .1M91.6 131.5v.6M91.6 131v.3M91.6 131.3v.2"/>
<path d="M91.6 132.4h.2M91.6 131.3h.2M91.6 131h.2M91.6 129.4h.2M91.6 129l.2 .2M91.6 128.5l.2 .2M91.6 127.8v.6M91.6 126.3v1.5M91.6 128.4v2.6M91.6 133.8v.6M91.6 139v.4M91.6 126.8h-.3v1"/>
<path d="M91.8 132.4v.4M91.8 131v.3M91.8 129.2v.2M91.8 128.7v.5M91.8 132.8v7M91.8 129.4v1.6M91.8 131.3v1.1M91.8 132.8h.5M91.8 132.4h.5M91.8 129.4h1.5M91.8 128.7h1.5M92.3 132.8l.2 .2"/>
<path d="M92.3 132.4v.4M92.3 132.4l.2 .5M92.3 132.8v7.8M92.5 132.9v8.2M92.5 123v.2M92.5 133.2h.8M92.5 132.9h.8M93.3 133.2l.2 .2M93.3 132.9v.3M93.3 132.9h.2M93.3 129.4h.2M93.3 128.7v.7"/>
<path d="M93.3 128.7l.2 .2v.5M93.3 133.2v7.3M93.3 129.4v3.5M93.5 133.4v7l-.2 .1M93.5 132.9l.2 .3M93.5 132.9v.5M93.5 129.4v3.5M93.7 138.4l-.2 .2M93.7 133.2v5.2M93.7 138.4h.4M93.7 133.2h.4M94.1 133.2l.2 .1v5l-.2 .1"/>
<path d="M94.1 133.2v5.2M96.4 125v.5h14.3v-.5M96.4 126.7v1.5l.8 1.7a45.7 45.7 0 0 0 5.4 11.3M96.4 125h14.3M96.4 126.7h6.8M96.8 125.5v.4h13.5v-.4M97.2 124.2a.73 .73 0 0 0-.8 .8M97.2 125.9a.73 .73 0 0 0-.8 .8M97.2 124.2h12.7M97.5 123.9h12.2M97.5 123.9l-.3 .3M98.8 123a1.5 1.5 0 0 0-1.3 .9"/>
<path d="M99 134.5a18.4 18.4 0 0 0 1.2 21.1 10.5 10.5 0 0 0 16.8-.3 15.2 15.2 0 0 0 2.4-4.2M99.8 136.4a15.7 15.7 0 0 0 2.7 19 9.2 9.2 0 0 0 13.6-1.8l1.1-1.6 .7-1.6M100.8 138.2a13.7 13.7 0 0 0 1.9 14.9 7.7 7.7 0 0 0 11.8-.3 9.5 9.5 0 0 0 2.1-3.5M101.6 139.7a13.1 13.1 0 0 0 3.1 13.8 7.6 7.6 0 0 0 5.4 2M102.6 127.7h.3M102.6 127.7v13.5M102.9 127.7h5.5M102.9 127.7v14.2M103.2 126.7l.3 .5M103.2 126.7l-.4 .4-.2 .6M103.5 127.2l-.6 .5M104.8 126.4l-1.6 .3"/>
<path d="M104.8 126.4l.1 .5M104.8 126.4h5.9M104.9 126.9h10.5l.3 .4M104.9 126.9l-1.4 .3M106.9 122.4v.6M108.3 123a1.61 1.61 0 0 1 1.4 .9M108.4 127.7l2.2 15.9M108.8 128.6l1-.1a16.3 16.3 0 0 1 5.4 .3M108.8 126.9a.65 .65 0 0 0-.4 .8M108.8 128.9a10.3 10.3 0 0 1 5 1.6M109.4 132.9v.1a7.6 7.6 0 0 1 3.6 1.4M109.4 133.1h.7"/>
<path d="M109.6 134.2h.3a6.5 6.5 0 0 1 3.1 .9M109.7 123.9l.2 .3M109.7 127.7h.4M109.7 127.7v.8M109.8 127.3l-.1 .4M109.9 124.2a.78 .78 0 0 1 .8 .8M109.9 125.9l.4 .1 .4 .4M109.9 134.2l-.3 .1M110.1 127.7h5.5M110.1 127.7v.7M110.2 138.9a4.7 4.7 0 0 1 4.1 4.5M110.3 127.3l.2 .1"/>
<path d="M110.5 127.4l-.4 .3M110.7 126.4l.2 .4 .5 .1M111.4 127.3l-.9 .1M113.3 133.2l-.3 .2v4.9l.3 .2M113.3 133.2v5.3M113.3 133.2h.3M113.3 138.5h.3M113.6 138.5l.2 .2M113.6 133.2v5.3M113.8 132v8.5l.3 .1M113.8 133l-.2 .2M113.8 132.6a9 9 0 0 0-4.7-1.7 9.4 9.4 0 0 1 4.7 1.8"/>
<path d="M113.8 131.3h.3M113.8 131.3v.7M113.8 129.5h.3M113.8 129v.5M113.8 129h.1M113.8 129.5v1.8M114.1 131.8l-.3 .2M114.1 131.3v.5M114.1 128.8v.7M114.1 128.8l-.3 .2M114.1 128.8h.1M114.1 131.8v8.8"/>
<path d="M114.1 131.8h.7M114.1 131.3h.8M114.1 128.8h1.4M114.1 129.5h1.4M114.1 129.5v1.8M114.4 128.8h.1M114.7 123.2l.1 .3a.95 .95 0 0 0 1.3 .4 1.1 1.1 0 0 0 1.3-.7M114.7 123.2h2.7M114.7 123v.2M114.8 131.8v9.7l.2 .1M114.8 131.8h.1M114.9 131.3l-.1 .5"/>
<path d="M115 131.7l-.2 .1M115 131.1v.6M115 131.7v9.9M115 131.1h.5M115 131.7h.5M115 131.1l-.1 .2M115.5 131.1v.6M115.5 131.1h.2M115.5 129.5h.2M115.5 128.8v.7M115.5 131.7v9.9M115.5 129.5v1.6"/>
<path d="M115.6 127.7l-.2-.4h-6.6l-.1 .1 2.2 16.2M115.6 127.7l.1 1-.2 .1M115.7 138.9v1.7M115.7 131.1v6.6M115.7 137.7v.7M115.7 131.4l-.2 .3M115.7 130.6v.5M115.7 127v-.8h.8v.8M115.7 128.6l-.2 .2M115.7 130.6h.8M115.7 137.7h3.1M115.7 131.1h.8"/>
<path d="M115.7 138.4h3.1M115.7 138.9h.8M115.7 127v3.6M115.7 138.4v.5M115.7 127h.8M116.5 129.1l2.3 .9M116.5 138.9v1.7M116.5 131.1v7.8M116.5 130.6v.5M116.5 131.5h2.3M116.5 131.3h2.3M116.5 138.9h2.3"/>
<path d="M116.5 127v3.6M117.4 123v.2M118.8 131v1.2M118.8 132.8v8M118.8 132.3v.5M118.8 129.3v.3M118.8 129.3v-1.7h.4v1.7M118.8 129.3h.4M118.8 132.2h.4M118.8 131h1.7M118.8 129.6h.4M118.8 129.6v1.4"/>
<path d="M118.8 132.2v.1M118.8 132.8h1.7M119.2 129.6v2.6M119.2 132.2v8.6M119.2 129.3v.3M119.2 127.7h1.3v1.6M119.2 129.3h1.3M119.2 132.1h1.3M119.2 129.7h1.3M119.5 122.4v1.2h12.7M120.5 131v1.1M120.5 132.8v8"/>
<path d="M120.5 132.3v.5M120.5 129.3v.4M120.5 127.8h6M120.5 129.7v1.3M120.5 132.1v.2M120.5 132.3h-1.7M121.3 123.8l.2 .3a.97 .97 0 0 0 1.2 .4 1.07 1.07 0 0 0 1.4-.7M121.3 123.8h2.8M121.3 123.6v.2M124.1 123.6v.2M124.8 139.9l.4 .1M124.8 139.9v4"/>
<path d="M124.8 139.8h1.7M124.8 139.9h1.7M125.4 128l-.6-.2v12M125.4 128l.5 .4 .1 .7M125.4 139.6l-.6 .2M125.4 139.6h1.1M125.4 128h1.1M125.9 122.1l.1 .3h.3M125.9 122.1v1.5M125.9 120.1h.1M126 129.1h.1M126 129.3v-.3v.8"/>
<path d="M126 129.8v1.4M126 136.3v1.5M126 137.8v.6a.83 .83 0 0 1-.6 1.2M126 136.3h.1M126 133.9l.2 .1M126 137.8h.2M126 129.8h.1M126.1 129.1v.7M126.1 129.1h1M126.1 136.3v1.4M126.1 137.7l-.1 .1M126.1 137.7h.1"/>
<path d="M126.1 136.3h.1M126.1 129.9l.1 .2M126.1 129.9l.1 .1M126.1 129.8v.1M126.2 138.9l-.2 .1M126.2 136.2l-.1 .1M126.2 134v2.2M126.2 136.2h.1M126.2 137.7v.1M126.2 137.8v1.1M126.2 130v.1M126.2 130.1v1.1"/>
<path d="M126.2 137.7h.9M126.2 137.8h.9M126.2 138.9h.8M126.2 136.2h.9M126.2 134h.9M126.2 130.1h.9M126.2 130h.9M126.5 127.8a.6 .6 0 0 1 .6 .6M126.5 139.8v.1M126.5 139.6v.2M126.5 128l.4 .1 .1 .3M126.5 127.8v.2"/>
<path d="M126.5 127.8l.4 .1 .2 .5M126.5 127.8h.1M126.5 139.9v.2M127 139.4l-.5 .2M127 139.4l.1 .1M127 138.9h.1M127 128.4h.1M127 128.4v.7M127 138.9v.5M127.1 129.1v.1M127.1 136.2v1.5M127.1 136.2v.1"/>
<path d="M127.1 134v2.2M127.1 138.9v.1M127.1 136.2h.1M127.1 137.7v.1M127.1 137.8v1.1M127.1 130.1v.1M127.1 130v.1M127.1 130h.1M127.1 139.9v.4M127.1 130.1v1.1M127.1 129.1v.9M127.1 139.6l-.1 .3-.5 .2"/>
<path d="M127.1 134.2h4v-3h-5.2a1.07 1.07 0 0 0-.1 1.7l.2 .9v2.5M127.1 139.5v.2l-.6 .1M127.1 139.5v.1M127.1 139.6l-.1 .2-.5 .1M127.1 136.3v1.3M127.1 137.6v.1M127.1 137.8h.1M127.1 137.6v.2M127.1 137.8v1.2M127.1 139.6v.6M127.1 130.2v1M127.1 130v.2"/>
<path d="M127.1 129.2v.8M127.1 128.4h.1M127.1 128.4v.8M127.1 139v.5M127.1 136.8h2.9M127.1 134.9h3.2M127.1 135h3.2M127.1 138.3h3.2M127.2 138.1h3.1M127.3 134.9v1.9M127.3 138v.3M127.6 121.3v.6h2.9v-.6"/>
<path d="M127.7 123.8l.1 .3a.88 .88 0 0 0 1.1 .4 1.12 1.12 0 0 0 1.3-.4l.3-.3M127.7 121.3h2.7M127.7 123.8h2.8M127.7 123.6v.2M128.1 137.1l.1 .2M128.1 137.1l-1 .5M128.2 137.5a1.04 1.04 0 0 0-1.1 .7 1.18 1.18 0 0 1 1.1-.7M128.2 137.3a1.04 1.04 0 0 0-1.1 .8M128.2 137.5h.1M128.2 137.3v.2M128.3 120.8l.1-.3h1.3l.2 .3M128.3 120.8h1.6"/>
<path d="M128.3 120.8v.5M128.3 121.9v.5M129.9 122l1-.1-1-1.5h-1.6l-1.1 1.5h1v.5M129.9 120.8v.5M129.9 121.9v.5M130 136.8l.5 .1M130 136.8l-1.9 .3M130.3 138.1h.3M130.3 134.9v.1M130.3 138.3h.2M130.3 138.1v.2M130.3 134.2v.7"/>
<path d="M130.3 138.3v2.3M130.5 136.9v-.1v.4v-.1M130.5 137.1l-.2 .1-2.1 .3M130.5 123.6v.2M130.5 136.9l-2.3 .4M130.5 137.1l-2.3 .4M130.5 134.7l-.2 .2M130.5 134.7l.1 .1M130.5 134.6l.1 .1M130.5 134.4l.1 .3M130.5 134.2v.5M130.5 138.3v2.2"/>
<path d="M130.6 138.1l-.1 .2M130.6 134.8l-.3 .2M130.6 134.7v.1M130.6 138.1h.1M130.6 138.1h1.6M131.1 131.4h1.1M131.1 133.9h1.1M131.2 120.8h.5M132.2 133.9v4.2M132.2 122.1l-.1 .2-.3 .1M132.2 120.1l-.5 .1M133.4 120.2l.1 .1"/>
<path d="M133.4 131.4h1M133.4 132.7h.9M133.4 134.6h2.9M133.4 137.1h2.9M133.5 120.3h.4M134.3 132.7l.1 .6M134.4 132l-.1 .7M134.4 132v1.3M134.4 133.3l-.1 .6M134.4 131.4h-.1l.1 .6M134.4 131.4v.6M134.4 133.3v.6h-1"/>
<path d="M142.6 130.7h-2.7v.8h2.7M142.6 137.8h-2.7v.9h2.7M142.6 131.9h-6.3v7.9h6.3M153.7 132.6h2.4v6.5h-2.4M72.9 141.5l.1 .6M72.9 141.5v1.3M72.9 142.8l.1 .6h-.1M72.9 142.8v.6M72.9 143.4h1M73 142.1l-.1 .7M73 140.9l-.1 .6M73 142.1h.9"/>
<path d="M73.9 140.9h-1v.6M75.1 143.4h1.2M75.1 140.9h1.2M76.7 140.6l.3 .1M76.7 140.6h-.4v3.1h1.5M76.7 140.6h.1M76.8 140.5l-.1 .1M76.8 140.5h.2M77 140.5v.2M77 140.7h1.5M77 140.5h1.5M77.8 143.8h.1"/>
<path d="M77.8 143.8a7.6 7.6 0 0 0 7.6 7.7 7.6 7.6 0 0 0 7.6-7.7M77.8 143.8a7.6 7.6 0 0 0 7.6 7.6 7.6 7.6 0 0 0 7.6-7.6M78.4 143.8a7 7 0 0 1 7-7 7 7 0 0 1 7 7M82.3 143.8h.1M82.3 143.8a3.1 3.1 0 0 0 3.1 3.1M84 143.9a1.38 1.38 0 0 0 1.4 1.3 1.38 1.38 0 0 0 1.3-1.3M84 143.8h.1M84 143.8a1.33 1.33 0 0 0 1.4 1.4M86.7 143.8h.1M86.7 143.8a1.33 1.33 0 0 1-1.3 1.4M88.5 143.8h.1M88.5 143.8a3.1 3.1 0 0 1-3.1 3.1"/>
<path d="M92.5 140.5h.8M93 143.8h.1M102.3 140.7a11.2 11.2 0 0 0 4 12.7 7 7 0 0 0 9.6-2.6l.3-.6M102.5 141.1a11.3 11.3 0 0 0 4.2 12.3 6.8 6.8 0 0 0 3.2 .9M102.6 141.2l.3 .7M102.9 141.9l2 4.3a2.85 2.85 0 0 0 2.8 1.9 2.85 2.85 0 0 0 2.7-2.2 4.4 4.4 0 0 0 .2-2.3M105.4 145.1a1.31 1.31 0 0 0 1.2 .8M105.4 143.4a2.04 2.04 0 0 0 0 1.7M105.4 145.1l.5 .8h.7M105.4 143.4l-.2 .9 .2 .8M106.6 142.6a1.31 1.31 0 0 0-1.2 .8M106.6 142.6a1.21 1.21 0 0 1 1.1 .8"/>
<path d="M106.6 145.9h.8M106.6 142.6h.8M106.6 142.6h-.7l-.5 .8M107.4 142.6h.9l.8 1.7M107.4 142.6l.3 .8M107.7 143.4a2.04 2.04 0 0 1 0 1.7M107.7 143.4l.5 .9M107.7 145.1l-.3 .8M107.7 145.1a1.21 1.21 0 0 1-1.1 .8M108.2 144.3l-.5 .8M108.2 144.3h.9M109.1 144.3l-.8 1.6h-.9"/>
<path d="M110.5 140.6a5.4 5.4 0 0 1-1.2 8.2 3.5 3.5 0 0 1-4.5-2l-.5-2M110.6 143.6h.3M110.9 143.6a3.7 3.7 0 0 1-3.1 4.5h-.2M114.1 140.6h.7M114.3 143.9h.1M114.3 143.9l.1-1.2 .4-1.5a7.6 7.6 0 0 0 5.9 10.3 7.6 7.6 0 0 0 8.9-7.8v.2M114.3 143.5v.4M114.4 144.8a4.8 4.8 0 0 1-4.4 4.8l-2.8-.7M115 141.6a7.3 7.3 0 0 0 5.9 9.5 7.3 7.3 0 0 0 8.4-7.4M115 141.6h.5M115.5 141.6l.2 .3M115.7 140.6v1.3h.8"/>
<path d="M115.7 140.6h.8M116.5 140.6v1.3M116.5 141.6h2.7M116.5 140.5h2.3M116.5 141.8h1.2M117.1 141.8h.1M117.1 141.8v4.2M117.7 141.8h.1M117.7 145.3h1.1M117.7 141.8v4.2h-1.2v-4.1M117.7 142.6h1.1M118.1 150.5a10.7 10.7 0 0 1-9.7 7.2"/>
<path d="M118.2 145.3l.6 1.1M118.7 141.6l-.5 1M118.8 141.2v1.5M118.8 140.8v.4M118.8 143.8h.1M118.8 143.8v.3M118.8 145.3v.3M118.8 147.8v.2l1.7-.1M118.8 142.7v1.1M118.8 144.1v1.2M118.8 145.6v2.2M118.8 140.8h.4"/>
<path d="M118.8 142.7h1.7M118.8 141.2h1.7M118.8 143.8h.4M118.8 144.1h1.7M118.8 145.3h1.7M118.8 145.6h1.7M118.8 147.8h.4M119.2 141.6v2.2M119.2 140.8v.8M119.2 143.8v4M119.2 147.8v.2M119.2 140.8h1.3"/>
<path d="M119.2 141.6h1.3M119.2 147.7h1.3M120.5 142.2l.3 .1M120.5 141.6v1.1M120.5 140.8v.4M120.5 143.6h.1M120.5 143.8h.1M120.5 143.7v.1M120.5 143.9h.1M120.5 143.8v.1M120.5 143.9v.2M120.5 144.1h.1"/>
<path d="M120.5 145.3v.3M120.5 147.7v.2M120.5 147.7h.1M120.5 143.7l-1.7 .1M120.5 141.2v.4M120.5 142.7v1M120.5 144.1v1.2M120.5 145.6v2.1M120.5 144.1l.2 1M120.6 143.9l-.1 .2M120.6 143.8h.1M120.6 143.8v.1"/>
<path d="M120.6 143.6a1.35 1.35 0 0 1 2.1-.8 1.35 1.35 0 0 1 0 2.2 1.35 1.35 0 0 1-2.1-.7v-.4M120.6 147.7v.2h-.1M120.6 143.6v.2M120.7 145.8h-.2M120.7 145.8v1.1M120.7 146.9l-.2 .1M120.7 146.9v.2M120.7 147.1l-.2 .1M120.7 147.1l-.1 .6M120.7 145.1l.1 .4M120.7 145.1l-.2 .1M120.8 142.3a2.61 2.61 0 0 1 2.4 .1"/>
<path d="M120.8 142.3l-.2 1.3M120.8 145.5l-.3 .1M120.8 145.5l-.1 .3M123.2 142.4l.6 .9 .1 .6M123.2 142.4a1.97 1.97 0 0 1 .3 2.7 1.97 1.97 0 0 1-2.7 .4M123.2 142.4a1.9 1.9 0 0 1 .7 1.5M123.9 143.9h.1M123.9 143.9h.9M124.2 143.9a2.25 2.25 0 0 1-3.5 1.9M125.2 143.9a3.3 3.3 0 0 1-4.5 3M125.2 140.1h1.3M125.3 150.7a13.4 13.4 0 0 1-12.5 9.4 17.9 17.9 0 0 1-7.8-1.1"/>
<path d="M125.3 143.9v-.1a3.4 3.4 0 0 1-4.6 3.3M125.3 143.9h.1M125.5 143.7l-.7 .2M125.9 143.7a4 4 0 0 1-5.3 4M126 140.1v.4M126 140.5v1M126 141.5a2.4 2.4 0 0 1-.5 2.2M126 140.5l.1 .1M126.1 141.5h-.1M126.1 140.4v.2M126.1 140.6v.9M126.1 141.5h1"/>
<path d="M126.2 140.3h-.1v.1M126.2 140.3v.1M126.2 140.4h-.1M126.2 142.2l-.2 .1M126.2 140.1v.2M126.2 141.5v.7M126.2 142.2h.9M126.2 140.3h.9M126.2 140.4h.9M127.1 140.4h.1M127.1 140.3v.1M127.1 140.4v1.1"/>
<path d="M127.1 141.5v.7M127.1 141.4v.1M127.1 140.2v.1M127.1 140.4v1M127.1 140.2v.2M127.1 141.4v.8M127.1 140.6h3.2M127.1 140.8h3.2M129.6 143.9h.1M130.3 140.6v.2M130.5 140.5l.1 .2M130.5 140.5l-.2 .1"/>
<path d="M130.6 140.7h.5v3h-5.6M130.6 140.7l-.3 .1M130.6 140.7h.1M131.1 141h1.1M131.1 143.5h1.1M133.4 141h1M133.4 142.2h.9M134.3 142.2l.1 .6M134.4 141.6l-.1 .6M134.4 141.6v1.2M134.4 142.8l-.1 .7M134.4 141h-.1l.1 .6"/>
<path d="M134.4 141v.6M134.4 142.8v.7h-1"/>
<circle cx="111.7" cy="34.8" r=".75"/>
<circle cx="103.5" cy="55.2" r=".63"/>
<circle cx="119.4" cy="45.1" r=".76"/>
<circle cx="75.9" cy="96.7" r=".81"/>
<circle cx="75.9" cy="106.4" r=".64"/>
<circle cx="78.2" cy="119.3" r=".63"/>
<circle cx="129" cy="119.3" r=".63"/>
<circle cx="85.4" cy="143.8" r="2.46"/>
<circle cx="85.4" cy="143.8" r="7"/>
<circle cx="85.4" cy="143.8" r="1.2"/>
<circle cx="85.4" cy="143.8" r="7.6"/>
<circle cx="85.4" cy="143.8" r="1.35"/>
<circle cx="85.4" cy="143.8" r="5.2"/>
<circle cx="85.4" cy="143.9" r="3.3"/>
<circle cx="85.4" cy="143.8" r="3.1"/>
<circle cx="85.4" cy="143.8" r="5"/>
<circle cx="85.4" cy="143.9" r="2.3"/>
</g>
<g font-size="7.1">
<text x="203" y="198.7">A</text>
<text x="263.2" y="198.9">F</text>
</g>
<text font-size="4.9" x="219.8" y="196.7">EML2322L-A-000</text>
<g font-size="4.2">
<text x="224.2" y="154.8">NOTES:</text>
<text x="224.2" y="158.9">1. DIMS IN INCHES</text>
<text x="224.2" y="163.1">2. QTY: 1</text>
<text x="206.2" y="175.1">FINAL TOTAL ASSEMBLY - DEPOSIT</text>
</g>
<g font-size="3.5">
<text x="201.2" y="170.7">TITLE:</text>
<text x="216" y="181.4">MARK YEN</text>
<text x="202" y="190.7">SIZE</text>
<text x="210.6" y="190.6">DWG. NO.</text>
<text x="216" y="186.2">MARK YEN</text>
<text x="262.4" y="190.9">REV</text>
<text x="202.9" y="204.6">SCALE: 1:4</text>
<text x="248.1" y="204.6">SHEET 10 OF 14</text>
</g>
<g font-size="3.2">
<text x="152.7" y="185.7">TOLERANCE UNLESS NOTED</text>
<text x="145.5" y="191.5">DIMENSION</text>
<text x="168.1" y="190.5">PLACES IN DIMENSION</text>
<text x="149.4" y="194.6">TYPE</text>
<text x="169.8" y="194.6">0.0</text>
<text x="179.8" y="194.6">0.00</text>
<text x="190.7" y="194.6">0.000</text>
<text x="144.7" y="199.6">LOCATIONAL</text>
<text x="168.7" y="199.4">0.050</text>
<text x="180.2" y="199.4">0.020</text>
<text x="191.3" y="199.5">0.005</text>
<text x="146.5" y="204.6">ANGULAR</text>
<text x="170.4" y="204.2">5</text>
<text x="181.5" y="204.6">2</text>
<text x="193.1" y="204.6">0.5</text>
<text x="44.2" y="210.4">5</text>
<text x="94.6" y="210.3">4</text>
<text x="143.1" y="210.4">3</text>
<text x="193.2" y="210.3">2</text>
<text x="245.4" y="210.6">1</text>
</g>
<text font-size="3" x="14" y="213.5">SOLIDWORKS Educational Product. For Instructional Use Only.</text>
<g font-size="2.3">
<text x="200.8" y="185.7">DESIGNED</text>
<text x="201" y="180.9">DRAWN</text>
</g>
</svg>
